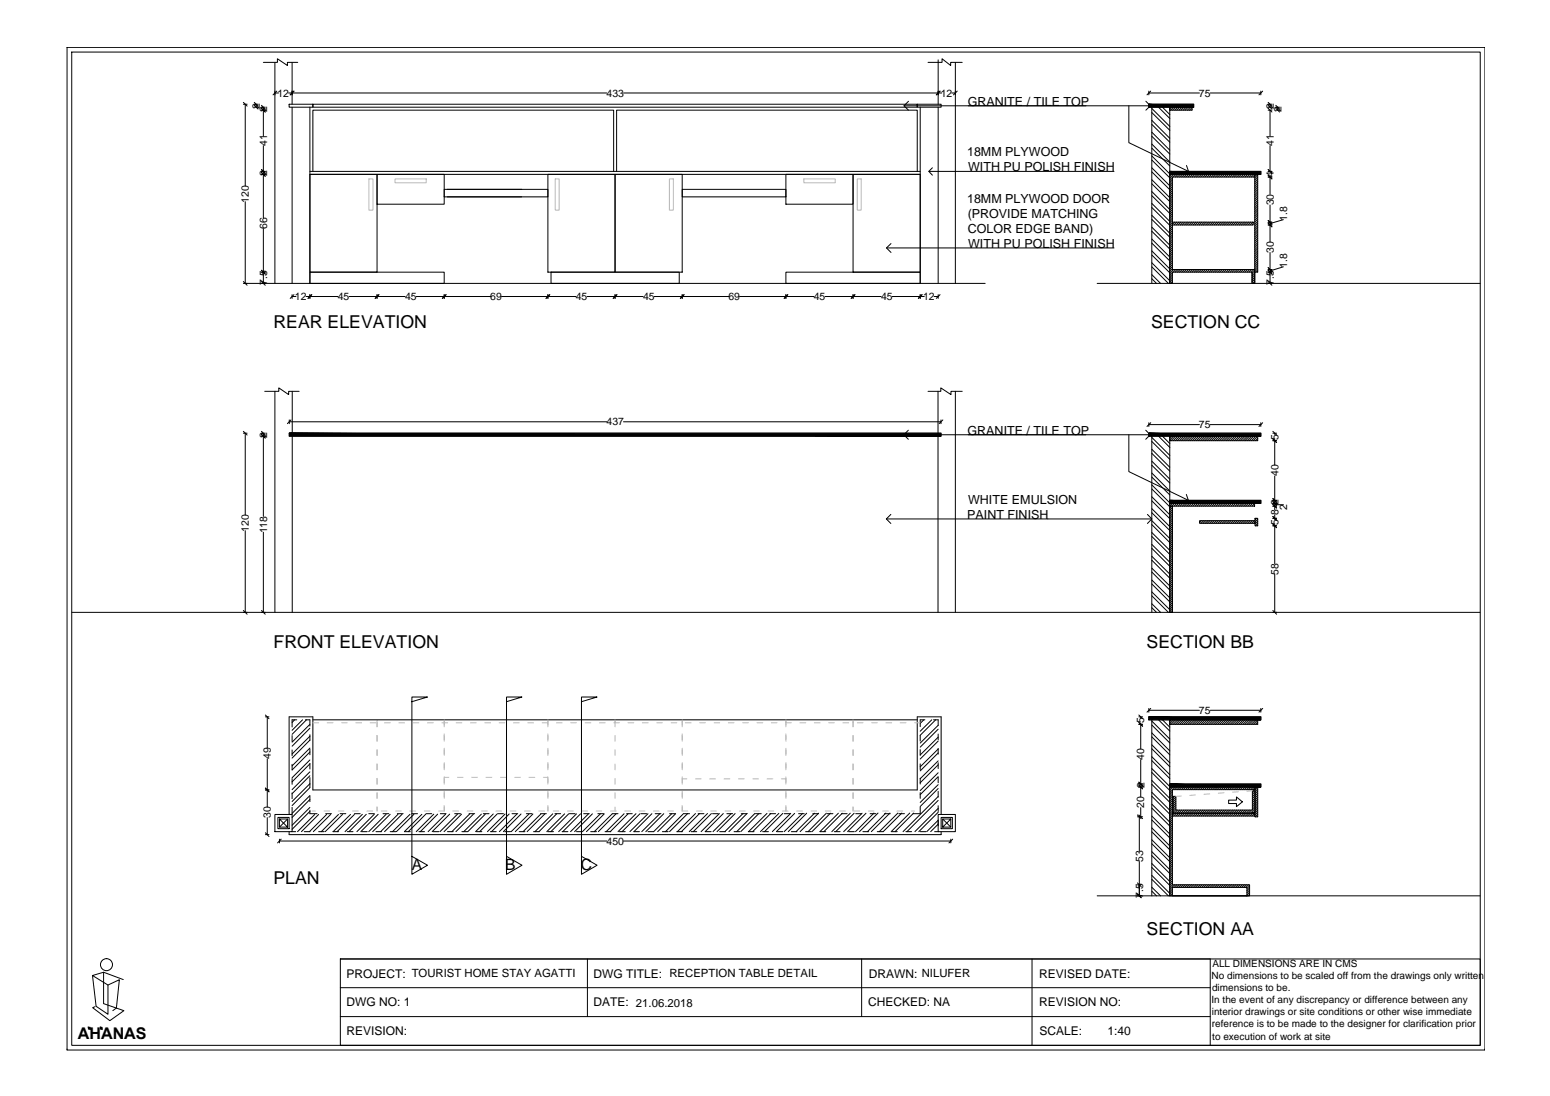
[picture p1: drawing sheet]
<svg xmlns="http://www.w3.org/2000/svg" width="420mm" height="297mm" viewBox="0 0 420 297" stroke-linecap="round" stroke-linejoin="round" font-family="sans-serif">
<!-- layer: ADFS_ELE4 -->
<g fill="none" stroke="#000" stroke-width=".27">
<path d="M84 47.3h18.2v26.5h-18.2zM102.2 47.3h18.2v8h-18.2zM120.4 51.3h28.1v2.1h-28.1zM121.2 53.4h20.2M121.2 51.3h20.2M148.5 47.3h18.2v26.5h-18.2zM166.7 47.3h18.2v26.5h-18.2zM184.9 51.3h28.1v2.1h-28.1zM213 47.3h18.2v8h-18.2zM231.2 47.3h18.2v26.5h-18.2zM84 73.8h36.4v3h-36.4zM149.4 73.8h34.7v3h-34.7z"/>
<path d="M213 73.8h36.4v3h-36.4z"/>
</g>
<!-- layer: ADFS_ELE6 -->
<g fill="none" stroke="#bababa" stroke-width=".27">
<path d="M100 48.5h1.1v8.5h-1.1zM107.1 48.5h8.4v1h-8.4zM150.5 48.5h1.1v8.5h-1.1zM181.5 48.5h1v8.5h-1zM217.9 48.5h8.5v1h-8.5zM232.4 48.5h1v8.5h-1zM84.8 195.9h1.6M88.7 195.9h1.6M92.6 195.9h1.5M96.4 195.9h1.6M100.3 195.9h1.6M102.2 195.1v1.9"/>
<path d="M102.2 199.3v1.6M104.2 195.9h1.6M108.1 195.9h1.6M112 195.9h1.6M115.9 195.9h1.5M119.8 195.9h1.5M120.4 195.1v1.9M120.4 198.9v2M123.7 195.9h1.5M127.5 195.9h1.6M131.4 195.9h1.6M135.3 195.9h1.5"/>
<path d="M139.2 195.9h1.5M143.1 195.9h1.5M147 195.9h1.5M148.5 195.1v1.9M148.5 198.9v2M150.8 195.9h1.6M154.7 195.9h1.6M158.6 195.9h1.6M162.5 195.9h1.6M166.4 195.9h1.5M166.7 195.9v-.8v1.9M166.7 199.3v1.6"/>
<path d="M170.2 195.9h1.6M174.1 195.9h1.6M178 195.9h1.5M181.9 195.9h1.5M184.9 195.1v1.9M184.9 198.9v2M185.8 195.9h1.5M189.7 195.9h1.5M193.6 195.9h1.5M197.4 195.9h1.6M201.3 195.9h1.6M205.2 195.9h1.6"/>
<path d="M209.1 195.9h1.5M213 195.9h1.5M213 195.1v1.9M213 198.9v2M216.8 195.9h1.6M220.7 195.9h1.6M224.6 195.9h1.6M228.5 195.9h1.6M231.2 195.1v1.9M231.2 199.3v1.6M232.4 195.9h1.5M236.3 195.9h1.5"/>
<path d="M240.1 195.9h1.6M244 195.9h1.6M247.9 195.9h1.5M84.6 219.8h.9M87.8 219.8h1.6M91.7 219.8h1.5M95.6 219.8h1.5M99.5 219.8h1.5M102.2 203.2v1.5M102.2 207.1v1.5M102.2 211v1.5M102.2 214.9v1.5"/>
<path d="M102.2 218.7v1.1M103.3 219.8h1.6M107.2 219.8h1.6M111.1 219.8h1.6M115 219.8h1.6M120.4 202.8v1.9M120.4 206.7v1.9M120.4 210.5v2M120.4 214.4v2M120.4 218.3v1.5h-1.5M120.4 210.7h1.3M122.7 219.8h1.6"/>
<path d="M124 210.7h1.5M126.6 219.8h1.6M127.9 210.7h1.5M130.5 219.8h1.6M131.8 210.7h1.5M134.4 219.8h1.5M135.7 210.7h1.5M138.3 219.8h1.5M139.5 210.7h1.6M142.2 219.8h1.5M143.4 210.7h1.6M146.1 219.8h1.5"/>
<path d="M147.3 210.7h1.2M148.5 202.8v1.9M148.5 206.7v1.9M148.5 210.5v2M148.5 214.4v2M148.5 218.3v1.5M150 219.8h1.5M153.8 219.8h1.6M157.7 219.8h1.6M161.6 219.8h1.5M165.5 219.8h1.5M166.7 203.2v1.5"/>
<path d="M166.7 207.1v1.5M166.7 211v1.5M166.7 214.9v1.5M166.7 218.7v1.1M169.3 219.8h1.6M173.2 219.8h1.6M177.1 219.8h1.6M181 219.8h1.6M184.9 219.8h1.6M184.9 202.8v1.9M184.9 206.7v1.9M184.9 210.5v2"/>
<path d="M184.9 214.4v2M184.9 218.3v1.5M184.9 211.1h1.3M188.5 211.1h1.5M188.8 219.8h1.5M192.4 211.1h1.5M192.7 219.8h1.5M196.3 211.1h1.5M196.5 219.8h1.6M200.2 211.1h1.5M200.4 219.8h1.6M204.1 211.1h1.5"/>
<path d="M204.3 219.8h1.5M207.9 211.1h1.6M208.2 219.8h1.5M211.8 211.1h1.2M212.1 219.8h1.5M213 202.8v1.9M213 206.7v1.9M213 210.5v2M213 214.4v2M213 218.3v1.5M216 219.8h1.5M219.9 219.8h1.5"/>
<path d="M223.7 219.8h1.6M227.6 219.8h1.6M231.2 203.2v1.5M231.2 207.1v1.5M231.2 211v1.5M231.2 214.9v1.5M231.2 218.7v1.1M231.5 219.8h1.6M235.4 219.8h1.5M239.2 219.8h1.6M243.1 219.8h1.6M247 219.8h.9"/>
<path d="M320.2 215.7l-1.5 .1M324 215.4l-1.5 .2M327.9 215.2l-1.5 .1M331.8 214.9l-1.5 .1M335.7 214.6l-1.6 .1M339.5 214.3l-1.5 .1"/>
</g>
<!-- layer: ADFS_DIMENSION -->
<g fill="none" stroke="#000" stroke-width=".27">
<path d="M19.4 14.1h381.8v269.2h-381.8zM66 28.3h1M66.5 28.3v22.1M68.9 29.1h1M68.9 28.3h1M69.4 28.3v.8M70.9 29.9h1M70.9 29.1h1M71.4 29.1v7.8M71.4 39.5v19.6M74.5 24.7v1M74.5 25.2h1"/>
<path d="M78.2 25.2h86.3M79.2 24.7v1M169 25.2h86.3M254.3 24.7v1M258 25.2h1M259 24.7v1M311.4 25.2h13.7M311.4 24.7v1M328.1 25.2h13.7M341.8 24.7v1M343.8 29.9h1M343.8 29.1h1"/>
<path d="M343.8 28.3h1M344.3 28.3v.8M344.3 29.9v7M344.3 39.5v7M345.8 29.9h1.1M345.8 29.1h1.1M346.3 29.1v.8M66.5 54.7v22.1M70.9 47.3h1M70.9 46.5h1M343.8 46.5h1M343.8 48h1"/>
<path d="M344.3 47.9v4.8M344.3 55.6v9.9M347.9 59.5l-3.6 1.1M66 76.8h1M70.9 76.8h1M70.9 73.8h1M71.4 62v14.8M79.2 79.9v1M84 79.9v1M102.2 79.9v1M120.4 79.9v1M148.5 79.9v1"/>
<path d="M166.7 79.9v1M184.9 79.9v1M213 79.9v1M231.2 79.9v1M249.4 79.9v1M254.3 79.9v1M343.8 76.8h1M343.8 73.8h1M343.8 61h1M343.8 73h1M343.8 60.2h1M344.3 68.4v8.4"/>
<path d="M347.9 72.3l-3.6 1.1M79.2 80.4h1M82.9 80.4h8.7M94.6 80.4h15.2M112.8 80.4h20.2M135.9 80.4h20.2M159.1 80.4h15.2M177.3 80.4h20.2M200.5 80.4h20.2M223.7 80.4h15.2M241.9 80.4h8.6M253.2 80.4h1.1"/>
<path d="M66 117.4h1M66.5 117.4v22.1M70.9 118.2h1M70.9 117.4h1M71.4 117.4v22.6M78.4 113.8v1M78.4 114.3h86.1M169 114.3h86.1M255.1 113.8v1M311.4 114.6v1M311.4 115.1h13.7M328.1 115.1h13.7"/>
<path d="M341.8 114.6v1M345 117.4h1M345 119.4h1M345.5 117.4v.3M345.5 119.1v6.9M345 135.6h1M345 136.4h1M345 137.2h1M345.5 129v9.1M345.5 139.5v1.3M345.5 136.8h2.4M66.5 143.8v22.2"/>
<path d="M71.4 144.2v21.8M345 140.5h1M345 142.5h1M345.5 142.2v10.6M345.5 155.7v10.3M66 166h1M70.9 166h1M345 166h1M71.9 194.3h1M72.4 194.3v8.4M111.6 190.2l4.3-1.3h-4.3v48.1l4.3-2.5-4.3-2.4M137.3 190.2l4.2-1.3h-4.2v48.1l4.2-2.5-4.2-2.4"/>
<path d="M157.6 190.2l4.3-1.3h-4.3v48.1l4.3-2.5-4.3-2.4M308.7 194.3h1M308.7 196.3h1M309.2 194.3v.3M309.2 196v6.9M311.4 192v1M311.4 192.5h13.7M328.1 192.5h13.7M341.8 192v1M71.9 214.1h1M72.4 205.7v13M308.7 212.5h1"/>
<path d="M308.7 213.3h1M309.2 205.9v10.1M309.2 218.9v2.5M71.9 226.2h1M72.4 221.6v4.6M74.5 220.7h4.7v4.7h-4.7zM75.7 227.4v1M75.7 227.9h88.8M169 227.9h88.7M254.3 220.7h4.7v4.7h-4.7zM257.7 227.4v1M308.3 221.4h1.4"/>
<path d="M308.3 239.8h1M308.8 221.4v9.2M308.8 233.5v9.3M308.3 242.8h1"/>
</g>
<!-- layer: WALL -->
<g fill="none" stroke="#000" stroke-width=".27">
<path d="M66 27.7l1 1.1M68.9 28.5l1 1.1M68.9 27.7l1 1.1M70.9 29.4l1 1M70.9 28.5l1 1.1M75 24.7l-1 1M79.7 24.7l-1 1M254.8 24.7l-1 1M259.5 24.7l-1 1M311.9 24.7l-1 1M342.3 24.7l-1 1M343.8 27.7l1 1.1"/>
<path d="M343.8 28.5l1 1.1M343.8 29.4l1 1M345.8 29.4l1.1 1M345.8 28.5l1.1 1.1M70.9 46.8l1 1M70.9 45.9l1 1.1M343.8 45.9l1 1.1M343.8 47.5l1 1-1-1M343.8 59.7l1 1M66 76.3l1 1M70.9 76.3l1 1M70.9 73.3l1 1"/>
<path d="M79.7 79.9l-1 1M84.5 79.9l-1 1M102.7 79.9l-1 1M120.9 79.9l-1 1M149 79.9l-1 1M167.2 79.9l-1 1M185.4 79.9l-1 1M213.5 79.9l-.9 1M231.7 79.9l-1 1M250 79.9l-1.1 1M254.8 79.9l-1 1M343.8 60.5l1 1"/>
<path d="M343.8 72.5l1 1M343.8 73.3l1 1M343.8 76.3l1 1M66 116.9l1 1M70.9 117.7l1 1M70.9 116.9l1 1M78.9 113.8l-1 1M255.6 113.8l-1 1M311.9 114.6l-1 1M342.3 114.6l-1 1M345 116.9l1 1M345 118.9l1 1"/>
<path d="M345 135.1l1 1M345 135.9l1 1M345 136.7l1 1M345 140l1 1M345 142l1 1M66 165.5l1 1M70.9 165.5l1 1M345 165.5l1 1M71.9 193.8l1 1M308.7 193.8l1 1M308.7 195.8l1 1M311.9 192l-1 1"/>
<path d="M342.3 192l-1 1M71.9 213.6l1 1M308.7 212l1 1M308.7 212.8l1 1M71.9 225.7l1 1M76.2 227.4l-1 1M258.2 227.4l-1 1M308.3 220.9l1 1M308.3 239.3l1 1M308.7 220.9l1 1M308.3 242.3l1 1"/>
</g>
<!-- layer: ADFS_ELE3 -->
<g fill="none" stroke="#000" stroke-width=".27">
<path d="M84.8 28.3h163.8v.8h-163.8zM317.1 29.1h6v.8h-6zM84.8 46.5v-16.6h81.5v16.6M167.1 46.5v-16.6h81.5v16.6M317.1 118.2h23.8v1.2h-23.8zM317.8 137.2v28.8M317.1 195.1h23.8v1.2h-23.8zM75.3 221.5h3.1v3.1h-3.1zM75.7 222l2.2 2.2v-2.2h-2.2v2.2h2.2M77.9 222l-2.2 2.2M255.1 221.5h3.1v3.1h-3.1zM255.5 222l2.2 2.2"/>
<path d="M257.7 222l-2.2 2.2v-2.2h2.2v2.2h-2.2"/>
</g>
<!-- layer: ADFS_HATCH -->
<g fill="#000" stroke="#000" stroke-width=".27">
<path d="M311.4 28.3l12.2 .8v-.8zM311.4 28.3l12.2 .8h-12.2z"/>
<path d="M317.1 46.5l24.7 .8v-.8zM317.1 46.5l24.7 .8h-24.7z"/>
<path d="M78.4 117.4l176.7 .8v-.8zM78.4 117.4l176.7 .8h-176.7z"/>
<path d="M311.4 117.4l30.4 .8v-.8zM311.4 117.4l30.4 .8h-30.4z"/>
<path d="M317.1 135.6l24.7 .8v-.8zM317.1 135.6l24.7 .8h-24.7z"/>
<path d="M311.4 194.3l30.4 .8v-.8zM311.4 194.3l30.4 .8h-30.4z"/>
<path d="M317.1 212.5l24.7 .8v-.8zM317.1 212.5l24.7 .8h-24.7z"/>
</g>
<!-- layer: ADFS_FLOORING -->
<path d="M297.4 76.8h103.8M19.5 166h381.7M297.4 242.8h103.8" fill="none" stroke="#000" stroke-width=".27"/>
<!-- layer: ADFS_ELE2 -->
<g fill="none" stroke="#000" stroke-width=".27">
<path d="M18.2 12.8h384.3v271.8h-384.3zM402.5 12.8h.1M78.4 28.3h6.4v.8h-6.4zM79.2 29.1v47.7M84 29.1v47.7M248.6 28.3h6.5v.8h-6.5zM249.4 29.1v47.7M254.3 29.1v47.7M311.4 28.3h12.2v.8h-12.2zM84 46.5h165.4M84 47.3h165.4M317.1 46.5h24.7v.8h-24.7z"/>
<path d="M317.1 47.3h23v.7h-22.3v25h22.3v3.8h-.7v-3h-21.6v3h-.7zM340.1 47.4h.8v26.4h-.8zM66.4 76.8h200.7M317.8 60.2h21.9v.8h-21.9zM339.4 73.8v3M340.1 73.8v3M78.4 117.4h176.7v.8h-176.7zM311.4 117.4h30.4v.8h-30.4zM317.1 135.6h24.7v.8h-24.7zM317.1 136.4h23v.8h-23zM317.1 137.2h.7v28.8h-.7zM325.2 141.1h15v.7h-15z"/>
<path d="M340.2 140.5h.7v2h-.7zM84.8 195.1h163.8M311.4 194.3h30.4v.8h-30.4zM317.1 212.5h24.7v.8h-24.7zM317.1 213.3h23.1v.7h-22.4v25.8h20.9v3h-21.6zM333.1 216.8h2.1v-.8l1.6 1.3-1.6 1.3v-.8h-2.1zM340.2 213.3h.7v8.1h-.7zM78.4 225.4v.8h176.7v-.8M78.4 220.7v-26.4h6.4v19.8h163.8v-19.8h6.5v26.4M317.8 220.4h22.2v.8h-22.2zM339.5 220.3h.7v-6h-.7v5.3h-20.8v-3.8h-.7v4.5h22M317.8 240.5h20.2v2.3h-20.2z"/>
<path d="M18.2 284.6h.1M402.5 284.6h.1"/>
</g>
<!-- layer: ADFS_HATCH -->
<g fill="none" stroke="#000" stroke-width=".27">
<path d="M312.2 29.4l4.9 4.9M312.2 32.6l4.9 4.9M312.2 35.8l4.9 4.9M312.2 39l4.9 4.9M312.2 30.5l4.9 4.8M312.2 33.7l4.9 4.8M312.2 36.9l4.9 4.9M314 29.1l3.1 3M315.1 29.1l2 1.9M317.5 29.1l-.4 .4M318.1 29.1l-.8 .8M318.7 29.1l-.8 .8"/>
<path d="M319.2 29.1l-.8 .8M319.8 29.1l-.8 .8M320.4 29.1l-.8 .8M320.9 29.1l-.8 .8M321.5 29.1l-.8 .8M322.1 29.1l-.8 .8M322.7 29.1l-.8 .8M323.1 29.1l-.7 .8M323.1 29.7l-.1 .2M312.2 42.3l4.9 4.8M312.2 45.5l4.9 4.8M312.2 48.7l4.9 4.9 .7-.8"/>
<path d="M312.2 51.9l4.9 4.9M312.2 55.1l4.9 4.9M312.2 58.3l4.9 4.9 .7-.7M312.2 40.1l4.9 4.9M312.2 43.4l4.9 4.8M312.2 46.6l4.9 4.8M312.2 49.8l4.9 4.8M312.2 53l4.9 4.8M312.2 56.2l4.9 4.9M312.2 59.5l4.9 4.8M317.6 47.3l-.5 .5M317.8 48.2l-.7 .8"/>
<path d="M317.8 48.8l-.7 .7M317.8 49.4l-.7 .7M317.8 49.9l-.7 .7M317.8 50.5l-.7 .7M317.8 51.1l-.7 .7M317.8 51.7l-.7 .7M317.8 52.2l-.7 .8M317.8 53.4l-.7 .7M317.8 53.9l-.7 .8M317.8 54.5l-.7 .8M317.8 55.1l-.7 .7M317.8 55.6l-.7 .8"/>
<path d="M317.8 56.2l-.7 .8M317.8 56.8l-.7 .7M317.8 57.4l-.7 .7M317.8 57.9l-.7 .8M317.8 58.5l-.7 .7M317.8 59.1l-.7 .7M317.8 59.7l-.7 .7M318.2 47.3l-1.1 1.1M318.8 47.3l-.8 .7M319.3 47.3l-.7 .7M319.9 47.3l-.7 .7M320.5 47.3l-.7 .7"/>
<path d="M321.1 47.3l-.8 .7M321.6 47.3l-.7 .7M322.2 47.3l-.7 .7M322.8 47.3l-.8 .7M323.4 47.3l-.8 .7M323.9 47.3l-.7 .7M324.5 47.3l-.7 .7M325 47.3l-.7 .7M325.6 47.3l-.7 .7M326.2 47.3l-.7 .7M326.8 47.3l-.7 .7M327.3 47.3l-.7 .7"/>
<path d="M327.9 47.3l-.7 .7M328.5 47.3l-.7 .7M329.1 47.3l-.7 .7M329.6 47.3l-.7 .7M330.2 47.3l-.7 .7M330.8 47.3l-.8 .7M331.4 47.3l-.8 .7M331.9 47.3l-.7 .7M332.5 47.3l-.7 .7M333.1 47.3l-.8 .7M333.6 47.3l-.7 .7M334.2 47.3l-.7 .7"/>
<path d="M334.8 47.3l-.7 .7M335.3 47.3l-.7 .7M335.9 47.3l-.7 .7M336.5 47.3l-.7 .7M337.1 47.3l-.7 .7M337.7 47.3l-.8 .7M338.2 47.3l-.7 .7M338.8 47.3l-.8 .7M339.4 47.3l-.8 .7M340 47.3l-.8 .7M340.4 47.4l-.6 .6M340.9 52l-.8 .8"/>
<path d="M340.9 59.4l-.8 .8M340.9 47.4l-.8 .8M340.9 48l-.8 .8M340.9 48.5l-.8 .9M340.9 49.1l-.8 .8M340.9 49.7l-.8 .8M340.9 50.3l-.8 .8M340.9 50.8l-.8 .9M340.9 51.4l-.8 .8M340.9 52.5l-.8 .9M340.9 53.1l-.8 .8M340.9 53.7l-.8 .8"/>
<path d="M340.9 54.3l-.8 .8M340.9 54.8l-.8 .8M340.9 55.4l-.8 .8M340.9 56l-.8 .8M340.9 56.6l-.8 .8M340.9 57.1l-.8 .8M340.9 57.7l-.8 .8M340.9 58.3l-.8 .8M340.9 58.9l-.8 .8M312.2 61.6l4.9 4.8M312.2 64.8l4.9 4.9M312.2 68l4.9 4.9"/>
<path d="M312.2 71.2l4.9 4.9M312.2 74.4l2.4 2.4M312.2 62.7l4.9 4.8M312.2 65.9l4.9 4.8 .7-.8M312.2 69.1l4.9 4.8M312.2 72.3l4.5 4.5M312.2 75.5l1.3 1.3M317.8 75.1l-.7 .7M317.8 66.5l-.7 .7M317.8 60.3l-.7 .7M317.8 60.2v.1M317.8 61.4l-.7 .7"/>
<path d="M317.8 61.9l-.7 .8M317.8 63.1l-.7 .7M317.8 63.7l-.7 .7M317.8 64.2l-.7 .8M317.8 64.8l-.7 .7M317.8 65.4l-.7 .7M317.8 66l-.7 .7M317.8 67.1l-.7 .7M317.8 67.7l-.7 .7M317.8 68.3l-.7 .7M317.8 68.8l-.7 .7M317.8 69.4l-.7 .7"/>
<path d="M317.8 70.5l-.7 .8M317.8 71.1l-.7 .7M317.8 71.7l-.7 .7M317.8 72.2l-.7 .8M317.8 72.8l-.7 .7M317.8 74l-.7 .7M317.8 74.5l-.7 .8M317.8 75.7l-.7 .7M317.8 76.3l-.5 .5M318.1 73l-1 1.1M318.4 60.2l-1.3 1.3M318.7 73l-.7 .8"/>
<path d="M319 60.2l-.8 .8M319.3 73l-.7 .8M319.5 60.2l-.7 .8M319.9 73l-.7 .8M320.1 60.2l-.7 .8M320.5 73l-.8 .8M320.7 60.2l-.7 .8M321 73l-.7 .8M321.2 60.2l-.7 .8M321.6 73l-.7 .8M321.8 60.2l-.7 .8M322.2 73l-.7 .8"/>
<path d="M322.4 60.2l-.7 .8M322.8 73l-.8 .8M323 60.2l-.7 .8M323.3 73l-.7 .8M323.5 60.2l-.7 .8M323.9 73l-.8 .8M324.1 60.2l-.7 .8M324.5 73l-.8 .8M324.7 60.2l-.8 .8M325 73l-.7 .8M325.3 60.2l-.8 .8M325.6 73l-.7 .8"/>
<path d="M325.8 60.2l-.7 .8M326.2 73l-.8 .8M326.4 60.2l-.7 .8M326.7 73l-.7 .8M327 60.2l-.8 .8M327.3 73l-.7 .8M327.5 60.2l-.7 .8M327.9 73l-.7 .8M328.1 60.2l-.7 .8M328.5 73l-.7 .8M328.7 60.2l-.7 .8M329 73l-.7 .8"/>
<path d="M329.2 60.2l-.7 .8M329.6 73l-.7 .8M329.8 60.2l-.7 .8M330.2 73l-.7 .8M330.4 60.2l-.7 .8M330.8 73l-.8 .8M331 60.2l-.7 .8M331.3 73l-.7 .8M331.6 60.2l-.8 .8M331.9 73l-.7 .8M332.1 60.2l-.7 .8M332.5 73l-.8 .8"/>
<path d="M332.7 60.2l-.8 .8M333.1 73l-.8 .8M333.3 60.2l-.8 .8M333.6 73l-.7 .8M333.9 60.2l-.8 .8M334.2 73l-.7 .8M334.4 60.2l-.7 .8M334.7 73l-.7 .8M335 60.2l-.8 .8M335.3 73l-.7 .8M335.5 60.2l-.7 .8M335.9 73l-.7 .8"/>
<path d="M336.1 60.2l-.7 .8M336.5 73l-.7 .8M336.7 60.2l-.7 .8M337 73l-.7 .8M337.3 60.2l-.8 .8M337.6 73l-.7 .8M337.8 60.2l-.7 .8M338.2 73l-.7 .8M338.4 60.2l-.7 .8M338.8 73l-.8 .8M339 60.2l-.7 .8M339.3 73l-.7 .8"/>
<path d="M339.6 60.2l-.8 .8M339.7 60.6l-.3 .4M339.9 73l-.7 .8M340.1 74l-.7 .7M340.1 74.5l-.7 .7M340.1 75.1l-.7 .7M340.1 75.7l-.7 .7M340.1 76.3l-.5 .5M340.9 72.6l-1.5 1.5M340.9 69.1l-.8 .8M340.9 60l-.8 .8M340.9 60.6l-.8 .8"/>
<path d="M340.9 61.1l-.8 .8M340.9 61.7l-.8 .8M340.9 62.3l-.8 .8M340.9 62.8l-.8 .8M340.9 63.4l-.8 .8M340.9 64l-.8 .8M340.9 64.6l-.8 .8M340.9 65.1l-.8 .8M340.9 65.7l-.8 .8M340.9 66.3l-.8 .8M340.9 66.9l-.8 .8M340.9 67.4l-.8 .8"/>
<path d="M340.9 68l-.8 .8M340.9 68.6l-.8 .8M340.9 69.7l-.8 .8M340.9 70.3l-.8 .8M340.9 70.8l-.8 .9M340.9 71.4l-.8 .8M340.9 72l-.8 .8M340.9 73.1l-.6 .7M340.9 73.7v.1M312.2 118.5l4.9 4.9M312.2 119.6l4.9 4.9M314 118.2l3.1 3.1"/>
<path d="M315.1 118.2l2 2M317.5 118.2l-.4 .5M318.1 118.2l-1 1M318.7 118.2l-1.3 1.2M319.2 118.2l-1.2 1.2M319.8 118.2l-1.2 1.2M320.4 118.2l-1.2 1.2M320.9 118.2l-1.1 1.2M321.5 118.2l-1.2 1.2M322.1 118.2l-1.2 1.2M322.7 118.2l-1.2 1.2M323.2 118.2l-1.2 1.2"/>
<path d="M323.8 118.2l-1.2 1.2M324.4 118.2l-1.2 1.2M325 118.2l-1.3 1.2M325.5 118.2l-1.2 1.2M326.1 118.2l-1.2 1.2M326.7 118.2l-1.2 1.2M327.3 118.2l-1.3 1.2M327.8 118.2l-1.2 1.2M328.4 118.2l-1.2 1.2M328.9 118.2l-1.1 1.2M329.5 118.2l-1.2 1.2M330.1 118.2l-1.2 1.2"/>
<path d="M330.7 118.2l-1.2 1.2M331.2 118.2l-1.2 1.2M331.8 118.2l-1.2 1.2M332.4 118.2l-1.2 1.2M333 118.2l-1.3 1.2M333.5 118.2l-1.2 1.2M334.1 118.2l-1.2 1.2M334.7 118.2l-1.2 1.2M335.3 118.2l-1.3 1.2M335.8 118.2l-1.2 1.2M336.4 118.2l-1.2 1.2M337 118.2l-1.2 1.2"/>
<path d="M337.5 118.2l-1.2 1.2M338.1 118.2l-1.2 1.2M338.7 118.2l-1.2 1.2M339.3 118.2l-1.3 1.2M339.8 118.2l-1.2 1.2M340.4 118.2l-1.2 1.2M340.9 119.4h.1M340.9 118.3l-1.2 1.1M340.9 118.8l-.6 .6M312.2 121.8l4.9 4.8M312.2 125l4.9 4.9M312.2 128.2l4.9 4.9"/>
<path d="M312.2 131.4l4.9 4.9M312.2 134.6l4.9 4.9M312.2 137.9l4.9 4.8M312.2 122.9l4.9 4.8M312.2 126.1l4.9 4.8M312.2 129.3l4.9 4.8M312.2 132.5l4.9 4.8M312.2 135.7l4.9 4.9 .7-.8M312.2 139l4.9 4.8M317.2 136.4l-.1 .2M317.8 136.4l-.7 .7M317.8 137.6l-.7 .7"/>
<path d="M317.8 138.1l-.7 .8M317.8 138.7l-.7 .7M317.8 139.3l-.7 .7M318.4 136.4l-1.3 1.3M319 136.4l-.8 .8M319.5 136.4l-.7 .8M320.1 136.4l-.7 .8M320.6 136.4l-.7 .8M321.2 136.4l-.7 .8M321.8 136.4l-.7 .8M322.4 136.4l-.7 .8M322.9 136.4l-.7 .8"/>
<path d="M323.5 136.4l-.7 .8M324.1 136.4l-.7 .8M324.7 136.4l-.8 .8M325.3 136.4l-.8 .8M325.8 136.4l-.7 .8M326.4 136.4l-.8 .8M327 136.4l-.8 .8M327.5 136.4l-.7 .8M328.1 136.4l-.7 .8M328.7 136.4l-.8 .8M329.2 136.4l-.7 .8M329.8 136.4l-.7 .8"/>
<path d="M330.4 136.4l-.7 .8M331 136.4l-.8 .8M331.5 136.4l-.7 .8M332.1 136.4l-.7 .8M332.7 136.4l-.8 .8M333.3 136.4l-.8 .8M333.8 136.4l-.7 .8M334.4 136.4l-.7 .8M335 136.4l-.8 .8M335.5 136.4l-.7 .8M336.1 136.4l-.7 .8M336.7 136.4l-.7 .8"/>
<path d="M337.2 136.4l-.7 .8M337.8 136.4l-.7 .8M338.4 136.4l-.7 .8M339 136.4l-.7 .8M339.5 136.4l-.7 .8M340.1 136.5l-.7 .7M340.1 137l-.1 .2M312.2 141.1l4.9 4.8M312.2 144.3l4.9 4.9 .7-.8M312.2 147.5l4.9 4.9M312.2 150.8l4.9 4.8M312.2 154l4.9 4.8"/>
<path d="M312.2 157.2l4.9 4.8M312.2 142.2l4.9 4.8M312.2 145.4l4.9 4.9M312.2 148.6l4.9 4.9M312.2 151.8l4.9 4.9M312.2 155l4.9 4.9M312.2 158.3l4.9 4.8M317.8 158.7l-.7 .7M317.8 140.4l-.7 .8M317.8 141l-.7 .7M317.8 141.6l-.7 .7M317.8 142.1l-.7 .8"/>
<path d="M317.8 142.7l-.7 .7M317.8 143.3l-.7 .7M317.8 143.9l-.7 .7M317.8 144.4l-.7 .8M317.8 145l-.7 .7M317.8 145.6l-.7 .7M317.8 146.1l-.7 .8M317.8 146.7l-.7 .8M317.8 147.3l-.7 .7M317.8 147.8l-.7 .8M317.8 149l-.7 .7M317.8 149.6l-.7 .7"/>
<path d="M317.8 150.2l-.7 .7M317.8 150.7l-.7 .7M317.8 151.3l-.7 .7M317.8 151.9l-.7 .7M317.8 152.5l-.7 .7M317.8 153l-.7 .7M317.8 153.6l-.7 .7M317.8 154.1l-.7 .8M317.8 154.7l-.7 .8M317.8 155.3l-.7 .7M317.8 155.9l-.7 .7M317.8 156.4l-.7 .8"/>
<path d="M317.8 157l-.7 .7M317.8 157.6l-.7 .7M317.8 158.2l-.7 .7M317.8 159.3l-.7 .7M317.8 159.9l-.7 .7M325.7 141.1l-.5 .6M326.3 141.1l-.7 .7M326.8 141.1l-.7 .7M327.4 141.1l-.7 .7M328 141.1l-.7 .7M328.6 141.1l-.8 .7M329.1 141.1l-.7 .7"/>
<path d="M329.7 141.1l-.7 .7M330.3 141.1l-.8 .7M330.8 141.1l-.7 .7M331.4 141.1l-.7 .7M332 141.1l-.7 .7M332.5 141.1l-.7 .7M333.1 141.1l-.7 .7M333.7 141.1l-.7 .7M334.3 141.1l-.7 .7M334.9 141.1l-.8 .7M335.4 141.1l-.7 .7M336 141.1l-.7 .7"/>
<path d="M336.6 141.1l-.8 .7M337.2 141.1l-.8 .7M337.7 141.1l-.7 .7M338.3 141.1l-.8 .7M338.9 141.1l-.8 .7M339.4 141.1l-.7 .7M340 141.1l-.7 .7M340.6 140.5l-.4 .4M340.9 140.7l-1.1 1.1M340.9 142.5h.1M340.9 141.3l-.7 .7M340.9 141.9l-.6 .6"/>
<path d="M312.2 160.4l4.9 4.8 .7-.8M312.2 163.6l2.4 2.4M312.2 161.5l4.5 4.5M312.2 164.7l1.3 1.3M317.8 160.5l-.7 .7M317.8 161l-.7 .7M317.8 161.6l-.7 .7M317.8 162.2l-.7 .7M317.8 162.7l-.7 .8M317.8 163.3l-.7 .8M317.8 163.9l-.7 .7M317.8 165l-.7 .7"/>
<path d="M317.8 165.6l-.3 .4M79.9 195.1l-.7 .7M82 195.1l-2.8 2.8M83.1 195.1l-3.9 3.9M84 196.3l-4.8 4.8M84 199.5l-4.8 4.9M84 197.4l-4.8 4.8M250.4 195.1l-1 1M252.6 195.1l-3.2 3.1M253.6 195.1l-4.2 4.2M254.3 196.6l-4.9 4.8M254.3 199.8l-4.9 4.8"/>
<path d="M254.3 197.6l-4.9 4.9M312.2 195.4l4.9 4.9M312.2 198.6l4.9 4.9M312.2 196.5l4.9 4.9M312.2 199.7l4.9 4.9M314 195.1l3.1 3M315.1 195.1l2 2M317.5 195.1l-.4 .4M318.1 195.1l-1 1M318.7 195.1l-1.3 1.2M319.2 195.1l-1.2 1.2M319.8 195.1l-1.2 1.2"/>
<path d="M320.4 195.1l-1.2 1.2M320.9 195.1l-1.1 1.2M321.5 195.1l-1.2 1.2M322.1 195.1l-1.2 1.2M322.7 195.1l-1.2 1.2M323.2 195.1l-1.2 1.2M323.8 195.1l-1.2 1.2M324.4 195.1l-1.2 1.2M325 195.1l-1.3 1.2M325.5 195.1l-1.2 1.2M326.1 195.1l-1.2 1.2M326.7 195.1l-1.2 1.2"/>
<path d="M327.3 195.1l-1.3 1.2M327.8 195.1l-1.2 1.2M328.4 195.1l-1.2 1.2M328.9 195.1l-1.1 1.2M329.5 195.1l-1.2 1.2M330.1 195.1l-1.2 1.2M330.7 195.1l-1.2 1.2M331.2 195.1l-1.2 1.2M331.8 195.1l-1.2 1.2M332.4 195.1l-1.2 1.2M333 195.1l-1.3 1.2M333.5 195.1l-1.2 1.2"/>
<path d="M334.1 195.1l-1.2 1.2M334.7 195.1l-1.2 1.2M335.3 195.1l-1.3 1.2M335.8 195.1l-1.2 1.2M336.4 195.1l-1.2 1.2M337 195.1l-1.2 1.2M337.5 195.1l-1.2 1.2M338.1 195.1l-1.2 1.2M338.7 195.1l-1.2 1.2M339.3 195.1l-1.3 1.2M339.8 195.1l-1.2 1.2M340.4 195.1l-1.2 1.2"/>
<path d="M340.9 195.1l-1.2 1.2M340.9 195.7l-.6 .6M340.9 196.3h.1M84 202.7l-4.8 4.9M84 206l-4.8 4.8M84 209.2l-4.8 4.8M84 212.4l-4.8 4.8M84 215.6l-4.8 4.8M84 218.8l-4.8 4.9M84 200.6l-4.8 4.9M84 203.8l-4.8 4.9M84 207l-4.8 4.9"/>
<path d="M84 210.2l-4.8 4.9M84 213.5l-4.8 4.8M84 216.7l-4.8 4.8M84 219.9l-4.8 4.9M254.3 203l-4.9 4.8M254.3 206.2l-4.9 4.8M254.3 209.4l-4.9 4.9M254.3 212.7l-4.9 4.8M254.3 215.9l-9.5 9.5M254.3 219.1l-6.3 6.3M254.3 200.8l-4.9 4.9M254.3 204.1l-4.9 4.8"/>
<path d="M254.3 207.3l-4.9 4.8M254.3 210.5l-4.9 4.9M254.3 213.7l-4.9 4.9M254.3 216.9l-8.5 8.5M312.2 209.4l4.9 4.8 .9-.9M312.2 217.9l4.9 4.9 .7-.7M312.2 201.9l4.9 4.8M312.2 205.1l4.9 4.8M312.2 208.3l4.9 4.9M312.2 211.5l4.9 4.9M312.2 214.7l4.9 4.9M312.2 202.9l4.9 4.9"/>
<path d="M312.2 206.1l4.9 4.9M312.2 212.6l4.9 4.8M312.2 215.8l4.9 4.9M312.2 219l4.9 4.9M317.5 213.3l-.4 .4M317.8 214.1l-.7 .7M317.8 214.6l-.7 .8M317.8 215.2l-.7 .8M317.8 215.8l-.7 .7M317.8 216.4l-.7 .7M317.8 216.9l-.7 .7M317.8 217.5l-.7 .7"/>
<path d="M317.8 218.1l-.7 .7M317.8 218.7l-.7 .7M317.8 219.2l-.7 .7M317.8 219.8l-.7 .7M318.3 215.8l-.3 .4M318.6 213.3l-.7 .7M318.7 216l-.7 .7M318.7 216.5l-.7 .8M318.7 217.1l-.7 .8M318.7 217.7l-.7 .8M318.7 218.3l-.7 .7M318.7 218.9l-.7 .7"/>
<path d="M318.7 219.4l-.7 .7M319.2 213.3l-.8 .7M319.2 219.6l-.8 .7M319.8 213.3l-.8 .7M319.8 219.6l-.8 .7M320.3 213.3l-.7 .7M320.3 219.6l-.7 .7M320.9 213.3l-.7 .7M320.9 219.6l-.7 .7M321.5 213.3l-.8 .7M321.5 219.6l-.8 .7M322 213.3l-.7 .7"/>
<path d="M322 219.6l-.7 .7M322.6 213.3l-.7 .7M322.6 219.6l-.7 .7M323.2 213.3l-.7 .7M323.2 219.6l-.7 .7M323.7 213.3l-.7 .7M323.8 219.6l-.8 .7M324.3 213.3l-.7 .7M324.3 219.6l-.7 .7M324.9 213.3l-.7 .7M324.9 219.6l-.7 .7M325.5 213.3l-.7 .7"/>
<path d="M325.5 219.6l-.7 .7M326.1 213.3l-.8 .7M326.1 219.6l-.8 .7M326.6 213.3l-.7 .7M326.6 219.6l-.7 .7M327.2 213.3l-.8 .7M327.2 219.6l-.8 .7M327.8 213.3l-.8 .7M327.8 219.6l-.8 .7M328.4 213.3l-.8 .7M328.4 219.6l-.8 .7M328.9 213.3l-.7 .7"/>
<path d="M328.9 219.6l-.7 .7M329.5 213.3l-.8 .7M329.5 219.6l-.8 .7M330 213.3l-.7 .7M330 219.6l-.7 .7M330.6 213.3l-.7 .7M330.6 219.6l-.7 .7M331.2 213.3l-.7 .7M331.2 219.6l-.7 .7M331.8 213.3l-.8 .7M331.8 219.6l-.7 .7M332.3 213.3l-.7 .7"/>
<path d="M332.3 219.6l-.7 .7M332.9 213.3l-.7 .7M332.9 219.6l-.7 .7M333.5 213.3l-.7 .7M333.5 219.6l-.7 .7M334.1 213.3l-.8 .7M334.1 219.6l-.8 .7M334.6 213.3l-.7 .7M334.6 219.6l-.7 .7M335.2 213.3l-.7 .7M335.2 219.6l-.7 .7M335.8 213.3l-.8 .7"/>
<path d="M335.8 219.6l-.8 .7M336.4 213.3l-.8 .7M336.4 219.6l-.8 .7M336.9 213.3l-.7 .7M336.9 219.6l-.7 .7M337.5 213.3l-.7 .7M337.5 219.6l-.7 .7M338 213.3l-.7 .7M338 219.6l-.7 .7M338.6 213.3l-.7 .7M338.6 219.6l-.7 .7M339.2 213.3l-.7 .7"/>
<path d="M339.2 219.6l-.7 .7M339.8 213.3l-.7 .7M339.9 214.3l-.4 .4M340.2 214h.1M340.3 213.3l-.7 .7M340.9 216.7l-1.4 1.5M340.9 217.8l-1.4 1.5M340.9 219l-1.3 1.3M340.9 213.3l-.7 .7M340.9 213.8l-1.4 1.5M340.9 214.4l-1.4 1.5M340.9 215l-1.4 1.4"/>
<path d="M340.9 215.5l-1.4 1.5M340.9 216.1l-1.4 1.5M340.9 217.3l-1.4 1.4M340.9 218.4l-1.8 1.9M340.9 219.6l-.7 .7M85.3 220.7l-4.6 4.7M86.4 220.7l-4.7 4.7M88.5 220.7l-4.6 4.7M89.6 220.7l-4.7 4.7M91.8 220.7l-4.7 4.7M92.9 220.7l-4.7 4.7M95 220.7l-4.7 4.7"/>
<path d="M96.1 220.7l-4.7 4.7M98.2 220.7l-4.7 4.7M99.3 220.7l-4.7 4.7M101.4 220.7l-4.7 4.7M102.5 220.7l-4.7 4.7M104.7 220.7l-4.7 4.7M105.8 220.7l-4.8 4.7M107.9 220.7l-4.7 4.7M109 220.7l-4.8 4.7M111.1 220.7l-4.7 4.7M112.2 220.7l-4.7 4.7M114.4 220.7l-4.8 4.7"/>
<path d="M115.4 220.7l-4.7 4.7M117.6 220.7l-4.8 4.7M118.6 220.7l-4.7 4.7M120.8 220.7l-4.8 4.7M121.9 220.7l-4.7 4.7M124 220.7l-4.7 4.7M125.1 220.7l-4.7 4.7M127.3 220.7l-4.8 4.7M128.3 220.7l-4.7 4.7M130.5 220.7l-4.8 4.7M131.5 220.7l-4.7 4.7M133.7 220.6l-4.8 4.8"/>
<path d="M134.8 220.6l-4.8 4.8M136.9 220.6l-4.8 4.8M138 220.6l-4.8 4.8M140.1 220.6l-4.7 4.8M141.2 220.6l-4.7 4.8M143.4 220.6l-4.8 4.8M144.5 220.6l-4.8 4.8M146.6 220.6l-4.8 4.8M147.7 220.6l-4.8 4.8M149.8 220.6l-4.8 4.8M150.9 220.6l-4.8 4.8M153 220.6l-4.8 4.8"/>
<path d="M154.1 220.6l-4.8 4.8M156.3 220.6l-4.9 4.8M157.4 220.6l-4.9 4.8M159.5 220.6l-4.8 4.8M160.6 220.6l-4.8 4.8M162.7 220.6l-4.8 4.8M163.8 220.6l-4.8 4.8M166 220.6l-4.9 4.8M167 220.5l-4.8 4.9M169.2 220.5l-4.9 4.9M170.3 220.5l-4.9 4.9M172.4 220.5l-4.9 4.9"/>
<path d="M173.5 220.5l-4.9 4.9M175.7 220.5l-5 4.9M176.7 220.5l-4.9 4.9M178.9 220.5l-4.9 4.9M179.9 220.5l-4.8 4.9M182.1 220.5l-4.9 4.9M183.1 220.5l-4.8 4.9M185.3 220.5l-4.9 4.9M186.4 220.5l-4.9 4.9M188.5 220.5l-4.9 4.9M189.6 220.5l-4.9 4.9M191.8 220.5l-5 4.9"/>
<path d="M192.8 220.5l-4.9 4.9M195 220.5l-5 4.9M196.1 220.5l-5 4.9M198.2 220.5l-4.9 4.9M199.3 220.5l-4.9 4.9M201.4 220.4l-4.9 5M202.5 220.4l-4.9 5M204.7 220.4l-5 5M205.8 220.4l-5 5M207.9 220.4l-5 5M209 220.4l-5 5M211.1 220.4l-5 5"/>
<path d="M212.2 220.4l-5 5M214.3 220.4l-4.9 5M215.4 220.4l-4.9 5M217.6 220.4l-5 5M218.7 220.4l-5 5M220.8 220.4l-5 5M221.9 220.4l-5 5M224 220.4l-5 5M225.1 220.4l-5 5M227.3 220.4l-5 5M228.3 220.4l-5 5M230.5 220.4l-5 5"/>
<path d="M231.5 220.4l-5 5M233.7 220.4l-5 5M234.8 220.4l-5 5M236.9 220.4l-5 5M238 220.4l-5 5M240.1 220.4l-5 5M241.2 220.4l-5 5M243.4 220.4l-5 5M244.4 220.4l-5 5M246.6 220.4l-5 5M247.7 220.4l-5.1 5M254.3 222.3l-3.1 3.1"/>
<path d="M254.3 220.1l-5.2 5.3M254.3 223.4l-2 2M312.2 225.4l4.9 4.9 .7-.8M312.2 235.1l4.9 4.9 .7-.8M312.2 221.2l4.9 4.8M312.2 224.4l4.9 4.8M312.2 227.6l4.9 4.9M312.2 230.8l4.9 4.9M312.2 234l4.9 4.9M312.2 237.3l4.9 4.8M312.2 222.2l4.9 4.9M312.2 228.7l4.9 4.8"/>
<path d="M312.2 231.9l4.9 4.8M312.2 238.3l4.5 4.5M317.8 220.4l-.7 .7M317.8 221.5l-.7 .8M317.8 222.6l-.7 .8M317.8 223.2l-.7 .8M317.8 223.8l-.7 .8M317.8 224.4l-.7 .7M317.8 224.9l-.7 .8M317.8 225.5l-.7 .7M317.8 226.1l-.7 .7M317.8 226.7l-.7 .7"/>
<path d="M317.8 227.2l-.7 .8M317.8 227.8l-.7 .7M317.8 228.4l-.7 .7M317.8 229l-.7 .7M317.8 230.1l-.7 .7M317.8 230.7l-.7 .7M317.8 231.2l-.7 .8M317.8 231.8l-.7 .8M317.8 232.4l-.7 .7M317.8 233l-.7 .7M317.8 233.5l-.7 .7M317.8 234.1l-.7 .7"/>
<path d="M317.8 234.7l-.7 .7M317.8 235.3l-.7 .7M317.8 235.8l-.7 .7M317.8 236.4l-.7 .7M317.8 237l-.7 .7M317.8 237.5l-.7 .8M317.8 238.1l-.7 .7M317.8 238.7l-.7 .7M317.9 239.8l-.8 .8M318.3 220.4l-1.2 1.3M318.4 239.8l-1.3 1.3M318.9 220.4l-.8 .8"/>
<path d="M319 239.8l-.7 .7M319.5 220.4l-.8 .8M319.6 239.8l-.8 .7M320 220.4l-.7 .8M320.1 239.8l-.7 .7M320.6 220.4l-.7 .8M320.7 239.8l-.7 .7M321.2 220.4l-.8 .8M321.3 239.8l-.7 .7M321.7 220.4l-.7 .8M321.9 239.8l-.8 .7M322.3 220.4l-.7 .8"/>
<path d="M322.4 239.8l-.7 .7M322.9 220.4l-.7 .8M323 239.8l-.7 .7M323.4 220.4l-.7 .8M323.6 239.8l-.8 .7M324 220.4l-.7 .8M324.2 239.8l-.8 .7M324.6 220.4l-.7 .8M324.7 239.8l-.7 .7M325.2 220.4l-.7 .8M325.3 239.8l-.7 .7M325.8 220.4l-.8 .8"/>
<path d="M325.9 239.8l-.8 .7M326.3 220.4l-.7 .8M326.4 239.8l-.7 .7M326.9 220.4l-.7 .8M327 239.8l-.7 .7M327.5 220.4l-.8 .8M327.6 239.8l-.7 .7M328.1 220.4l-.8 .8M328.1 239.8l-.7 .7M328.6 220.4l-.7 .8M328.7 239.8l-.7 .7M329.2 220.4l-.8 .8"/>
<path d="M329.3 239.8l-.7 .7M329.7 220.4l-.7 .8M329.9 239.8l-.7 .7M330.3 220.4l-.7 .8M330.4 239.8l-.7 .7M330.9 220.4l-.7 .8M331 239.8l-.7 .7M331.5 220.4l-.8 .8M331.6 239.8l-.8 .7M332 220.4l-.7 .8M332.2 239.8l-.8 .7M332.6 220.4l-.7 .8"/>
<path d="M332.7 239.8l-.7 .7M333.2 220.4l-.7 .8M333.3 239.8l-.7 .7M333.8 220.4l-.7 .8M333.9 239.8l-.8 .7M334.3 220.4l-.7 .8M334.4 239.8l-.7 .7M334.9 220.4l-.7 .8M335 239.8l-.7 .7M335.5 220.4l-.8 .8M335.6 239.8l-.7 .7M336.1 220.4l-.8 .8"/>
<path d="M336.1 239.8l-.7 .7M336.6 220.4l-.7 .8M336.7 239.8l-.7 .7M337.2 220.4l-.7 .8M337.3 239.8l-.7 .7M337.7 220.4l-.7 .8M337.9 239.8l-.7 .7M338.3 220.4l-.7 .8M338.5 239.8l-.8 .7M338.9 220.4l-.7 .8M339.5 220.4l-.7 .8M340 221l-.1 .2"/>
<path d="M340 220.5l-.7 .7M340.9 220.1l-.7 .8M340.9 220.7l-.7 .7M340.9 221.2l-.1 .2M312.2 240.5l2.4 2.3M312.2 241.5l1.3 1.3M317.8 241l-.7 .7M317.8 241.5l-.7 .7M317.8 242.1l-.7 .7M317.8 242.7l-.1 .1M338.7 240.1l-.7 .7M338.7 240.6l-.7 .8"/>
<path d="M338.7 241.2l-.7 .7M338.7 241.8l-.7 .7M338.7 242.4l-.4 .4"/>
</g>
<!-- layer: ADFS_WALL -->
<g fill="none" stroke="#000" stroke-width=".27">
<path d="M312.2 29.1v47.7M317.1 29.1v47.7M312.2 118.2v47.8M317.1 118.2v47.8M79.2 199.4v1.5M80.4 195.1h-1.2v1.9M82.8 195.1h1.2v1.7M84 199.1v1.6M249.4 199.3v1.5M250.7 195.1h-1.3v1.8M253 195.1h1.3v1.5M254.3 198.9v1.6"/>
<path d="M312.2 195.1v47.7M317.1 195.1v47.7M79.2 203.3v1.5M79.2 207.2v1.5M79.2 211v1.6M79.2 214.9v1.6M79.2 218.8v1.9M84 219.6v.9h2M84 203v1.6M84 206.9v1.5M84 210.7v2.7M84 215.7v1.6"/>
<path d="M249.4 218.7v1.8h-1.9M249.4 203.2v1.5M249.4 207v1.6M249.4 210.9v1.6M249.4 214.8v1.6M254.3 202.8v1.6M254.3 206.7v1.6M254.3 210.6v1.5M254.3 214.5v1.5M254.3 218.4v1.5M79.2 225.4h1M82.5 225.4h1.5"/>
<path d="M86.4 225.4h1.5M88.3 220.5h1.5M90.2 225.4h1.6M92.2 220.5h1.5M94.1 225.4h1.6M96.1 220.5h1.5M98 225.4h1.5M100 220.5h1.5M101.9 225.4h1.5M103.8 220.5h1.6M105.8 225.4h1.5M107.7 220.5h1.6"/>
<path d="M109.7 225.4h1.5M111.6 220.5h1.6M113.6 225.4h1.5M115.5 220.5h1.5M117.4 225.4h1.6M119.4 220.5h1.5M121.3 225.4h1.6M123.2 220.5h1.6M125.2 225.4h1.6M127.1 220.5h1.6M129.1 225.4h1.5M131 220.5h1.6"/>
<path d="M132.9 225.4h1.6M134.9 220.5h1.6M136.8 225.4h1.6M138.8 220.5h1.5M140.7 225.4h1.6M142.7 220.5h1.5M144.6 225.4h1.5M146.5 220.5h1.6M148.5 225.4h1.5M150.4 220.5h1.6M152.4 225.4h1.5M154.3 220.5h1.6"/>
<path d="M156.3 225.4h1.5M158.2 220.5h1.5M160.1 225.4h1.6M162.1 220.5h1.5M164 225.4h1.6M166 220.5h1.5M167.9 225.4h1.6M169.9 220.5h1.5M171.8 225.4h1.5M173.8 220.5h1.5M175.7 225.4h1.5M177.6 220.5h1.6"/>
<path d="M179.5 225.4h1.6M181.5 220.5h1.6M183.4 225.4h1.6M185.4 220.5h1.5M187.3 225.4h1.6M189.2 220.5h1.6M191.2 225.4h1.6M193.1 220.5h1.6M195.1 225.4h1.6M197 220.5h1.6M199 225.4h1.5M200.9 220.5h1.6"/>
<path d="M202.8 225.4h1.6M204.8 220.5h1.5M206.7 225.4h1.6M208.7 220.5h1.5M210.6 225.4h1.6M212.6 220.5h1.5M214.5 225.4h1.5M216.5 220.5h1.5M218.4 225.4h1.5M220.3 220.5h1.6M222.3 225.4h1.5M224.2 220.5h1.6"/>
<path d="M226.2 225.4h1.5M228.1 220.5h1.5M230.1 225.4h1.5M232 220.5h1.5M233.9 225.4h1.6M235.9 220.5h1.5M237.8 225.4h1.6M239.7 220.5h1.6M241.7 225.4h1.5M243.6 220.5h1.6M245.5 225.4h1.6M249.4 225.4h1.6"/>
<path d="M253.3 225.4h1M254.3 222.3v1.5"/>
</g>
<!-- layer: ADFS_ELE5 -->
<g fill="none" stroke="#000" stroke-width=".27">
<path d="M71.4 16.9h3.8v-1l2.7 1.9v-.9h2.8M74.5 16.9v59.9M79.2 16.9v11.4M251.6 16.9h3.8v-1l2.3 1.9v-.9h3.1M254.3 16.2v12.1M259 16.9v59.9M71.8 106.1h3.8v-1l2.6 1.8v-.8h2.9M74.5 106.1v59.9M79.2 106.1v11.3M79.2 118.2v47.8M251.6 106.1h3.4v-1l2.8 1.8v-.8h3M254.3 106.1v11.3"/>
<path d="M254.3 118.2v47.8M259 106.1v59.9"/>
</g>
<!-- layer: 0 -->
<g fill="none" stroke="#000" stroke-width=".27">
<path d="M245 28.7h49.4M246.3 27.4l-1.3 1.3 1.3 1.2M262.5 28.7h49.3M306 28.7v10l16.2 7.8M310.6 27.4l1.2 1.3-1.2 1.2M251.8 46.5h50.2M252.7 45.5l-.9 1 .9 1M321.6 44.8l.6 1.7-1.6 .5M240.3 67.2h61.7M241.5 66l-1.2 1.2 1.2 1.2M245 117.8h49.4M246.2 116.6l-1.2 1.2 1.2 1.3"/>
<path d="M262.4 117.8h49.4M306 117.8v10l16.1 7.8M310.6 116.6l1.2 1.2-1.2 1.3M241.5 139.4l-1.2 1.2 1.2 1.3M311 139.4l1.2 1.2-1.2 1.3M321.6 134l.5 1.6-1.6 .6M240.3 140.6h71.9M92.3 259.9h308.9v23.4h-308.9zM92.3 259.9h235.8v23.4M159.2 259.9v15.6M233.6 259.9v15.6M279.8 259.9v23.4"/>
<path d="M24 278.4h.4v.5h-.4zM25.1 264.4l.9 8.3 3.3 2.2v-7.9l-4.2-2.6 3-.9 5.3 2M27.2 278.4h.4v.5h-.4zM28.1 263.5v8.5l5.5 1.9-3.8 2.7-4.7-3.5 .6-.2M29.3 267l3.1-1.5-.8 7.7-1 .7M92.3 275.5h235.8M92.3 267.7h235.8"/>
<circle cx="28.9" cy="261.4" r="1.63"/>
</g>
<g fill="#000" stroke="#000" stroke-width=".27">
<path d="M24 278.4l.4 .5v-.5zM24 278.4l.4 .5h-.4z"/>
<path d="M27.2 278.4l.4 .5v-.5zM27.2 278.4l.4 .5h-.4z"/>
</g>
<g font-size="4.8">
<text x="74.1" y="88.8">REAR ELEVATION</text>
<text x="312" y="88.8">SECTION CC</text>
<text x="74.1" y="175.7">FRONT ELEVATION</text>
<text x="310.8" y="175.7">SECTION BB</text>
<text x="74.1" y="239.7">PLAN</text>
<text x="310.8" y="253.3">SECTION AA</text>
</g>
<text font-size="4.4" x="21.1" y="281.6">AHANAS</text>
<g font-size="4.2">
<text x="111.6" y="235.7">A</text>
<text x="137" y="235.7">B</text>
<text x="157.4" y="235.8">C</text>
</g>
<g font-size="3.4">
<text x="262.3" y="28.6">GRANITE / TILE TOP</text>
<text x="262.1" y="42.3">18MM PLYWOOD</text>
<text x="262.4" y="46.4">WITH PU POLISH FINISH</text>
<text x="262.1" y="54.9">18MM PLYWOOD DOOR</text>
<text x="262.3" y="59">(PROVIDE MATCHING</text>
<text x="262.3" y="63.1">COLOR EDGE BAND)</text>
<text x="262.4" y="67.2">WITH PU POLISH FINISH</text>
<text x="262.3" y="117.8">GRANITE / TILE TOP</text>
<text x="262.4" y="136.5">WHITE EMULSION</text>
<text x="262.2" y="140.6">PAINT FINISH</text>
</g>
<g font-size="3.3">
<text x="93.9" y="265">PROJECT: TOURIST HOME STAY AGATTI</text>
<text x="160.9" y="264.9">DWG TITLE: RECEPTION TABLE DETAIL</text>
<text x="235.5" y="265">DRAWN: NILUFER</text>
<text x="281.7" y="264.9">REVISED DATE:</text>
<text x="93.9" y="272.7">DWG NO: 1</text>
<text x="160.9" y="272.8">DATE: 21.06.2018</text>
<text x="235.3" y="272.7">CHECKED: NA</text>
<text x="281.7" y="272.7">REVISION NO:</text>
<text x="93.9" y="280.6">REVISION:</text>
<text x="281.8" y="280.6">SCALE:</text>
<text x="300.2" y="280.6">1:40</text>
</g>
<g font-size="2.8">
<text x="70.5" y="29.4" transform="rotate(-90 70.5 29.4)">2</text>
<text x="75.2" y="26.2">12</text>
<text x="164.4" y="26.2">433</text>
<text x="255" y="26.2">12</text>
<text x="325" y="26.2">75</text>
<text x="345.3" y="29.4" transform="rotate(-90 345.3 29.4)">2</text>
<text x="72.4" y="30.2" transform="rotate(-90 72.4 30.2)">2</text>
<text x="347.4" y="30.2" transform="rotate(-90 347.4 30.2)">2</text>
<text x="72.4" y="39.5" transform="rotate(-90 72.4 39.5)">41</text>
<text x="345.3" y="39.5" transform="rotate(-90 345.3 39.5)">41</text>
<text x="72.4" y="47.6" transform="rotate(-90 72.4 47.6)">2</text>
<text x="345.3" y="47.9" transform="rotate(-90 345.3 47.9)">4</text>
<text x="67.5" y="55" transform="rotate(-90 67.5 55)">120</text>
<text x="345.3" y="55.7" transform="rotate(-90 345.3 55.7)">30</text>
<text x="348.9" y="59.8" transform="rotate(-90 348.9 59.8)">1.8</text>
<text x="72.4" y="62.1" transform="rotate(-90 72.4 62.1)">66</text>
<text x="345.3" y="68.6" transform="rotate(-90 345.3 68.6)">30</text>
<text x="72.4" y="77.1" transform="rotate(-90 72.4 77.1)">7.5</text>
<text x="345.3" y="77.3" transform="rotate(-90 345.3 77.3)">7.5</text>
<text x="348.9" y="72.6" transform="rotate(-90 348.9 72.6)">1.8</text>
<text x="79.9" y="81.4">12</text>
<text x="91.6" y="81.3">45</text>
<text x="109.8" y="81.3">45</text>
<text x="132.9" y="81.3">69</text>
<text x="156.1" y="81.3">45</text>
<text x="174.3" y="81.3">45</text>
<text x="197.5" y="81.3">69</text>
<text x="220.6" y="81.3">45</text>
<text x="238.8" y="81.3">45</text>
<text x="250.2" y="81.4">12</text>
<text x="72.4" y="118.6" transform="rotate(-90 72.4 118.6)">2</text>
<text x="164.4" y="115.3">437</text>
<text x="325" y="116">75</text>
<text x="346.6" y="119.2" transform="rotate(-90 346.6 119.2)">5</text>
<text x="346.6" y="129" transform="rotate(-90 346.6 129)">40</text>
<text x="346.6" y="136.8" transform="rotate(-90 346.6 136.8)">2</text>
<text x="346.6" y="142.3" transform="rotate(-90 346.6 142.3)">5</text>
<text x="346.6" y="139.6" transform="rotate(-90 346.6 139.6)">8</text>
<text x="348.9" y="138.2" transform="rotate(-90 348.9 138.2)">2</text>
<text x="67.5" y="144.1" transform="rotate(-90 67.5 144.1)">120</text>
<text x="72.4" y="144.5" transform="rotate(-90 72.4 144.5)">118</text>
<text x="346.6" y="155.8" transform="rotate(-90 346.6 155.8)">58</text>
<text x="310.2" y="196.1" transform="rotate(-90 310.2 196.1)">5</text>
<text x="325" y="193.5">75</text>
<text x="73.4" y="205.7" transform="rotate(-90 73.4 205.7)">49</text>
<text x="310.2" y="205.9" transform="rotate(-90 310.2 205.9)">40</text>
<text x="310.2" y="213.6" transform="rotate(-90 310.2 213.6)">2</text>
<text x="73.4" y="221.7" transform="rotate(-90 73.4 221.7)">30</text>
<text x="310.2" y="219" transform="rotate(-90 310.2 219)">20</text>
<text x="164.4" y="229">450</text>
<text x="309.9" y="233.7" transform="rotate(-90 309.9 233.7)">53</text>
<text x="309.9" y="243.3" transform="rotate(-90 309.9 243.3)">7.5</text>
</g>
<g font-size="2.7">
<text x="328.6" y="262.2">ALL DIMENSIONS ARE IN CMS</text>
<text x="328.4" y="265.4">No dimensions to be scaled off from the drawings only written</text>
<text x="328.6" y="268.7">dimensions to be.</text>
<text x="328.4" y="272">In the event of any discrepancy or difference between any</text>
<text x="328.5" y="275.2">interior drawings or site conditions or other wise immediate</text>
<text x="328.5" y="278.4">reference is to be made to the designer for clarification prior</text>
<text x="328.6" y="281.7">to execution of work at site</text>
</g>
</svg>
